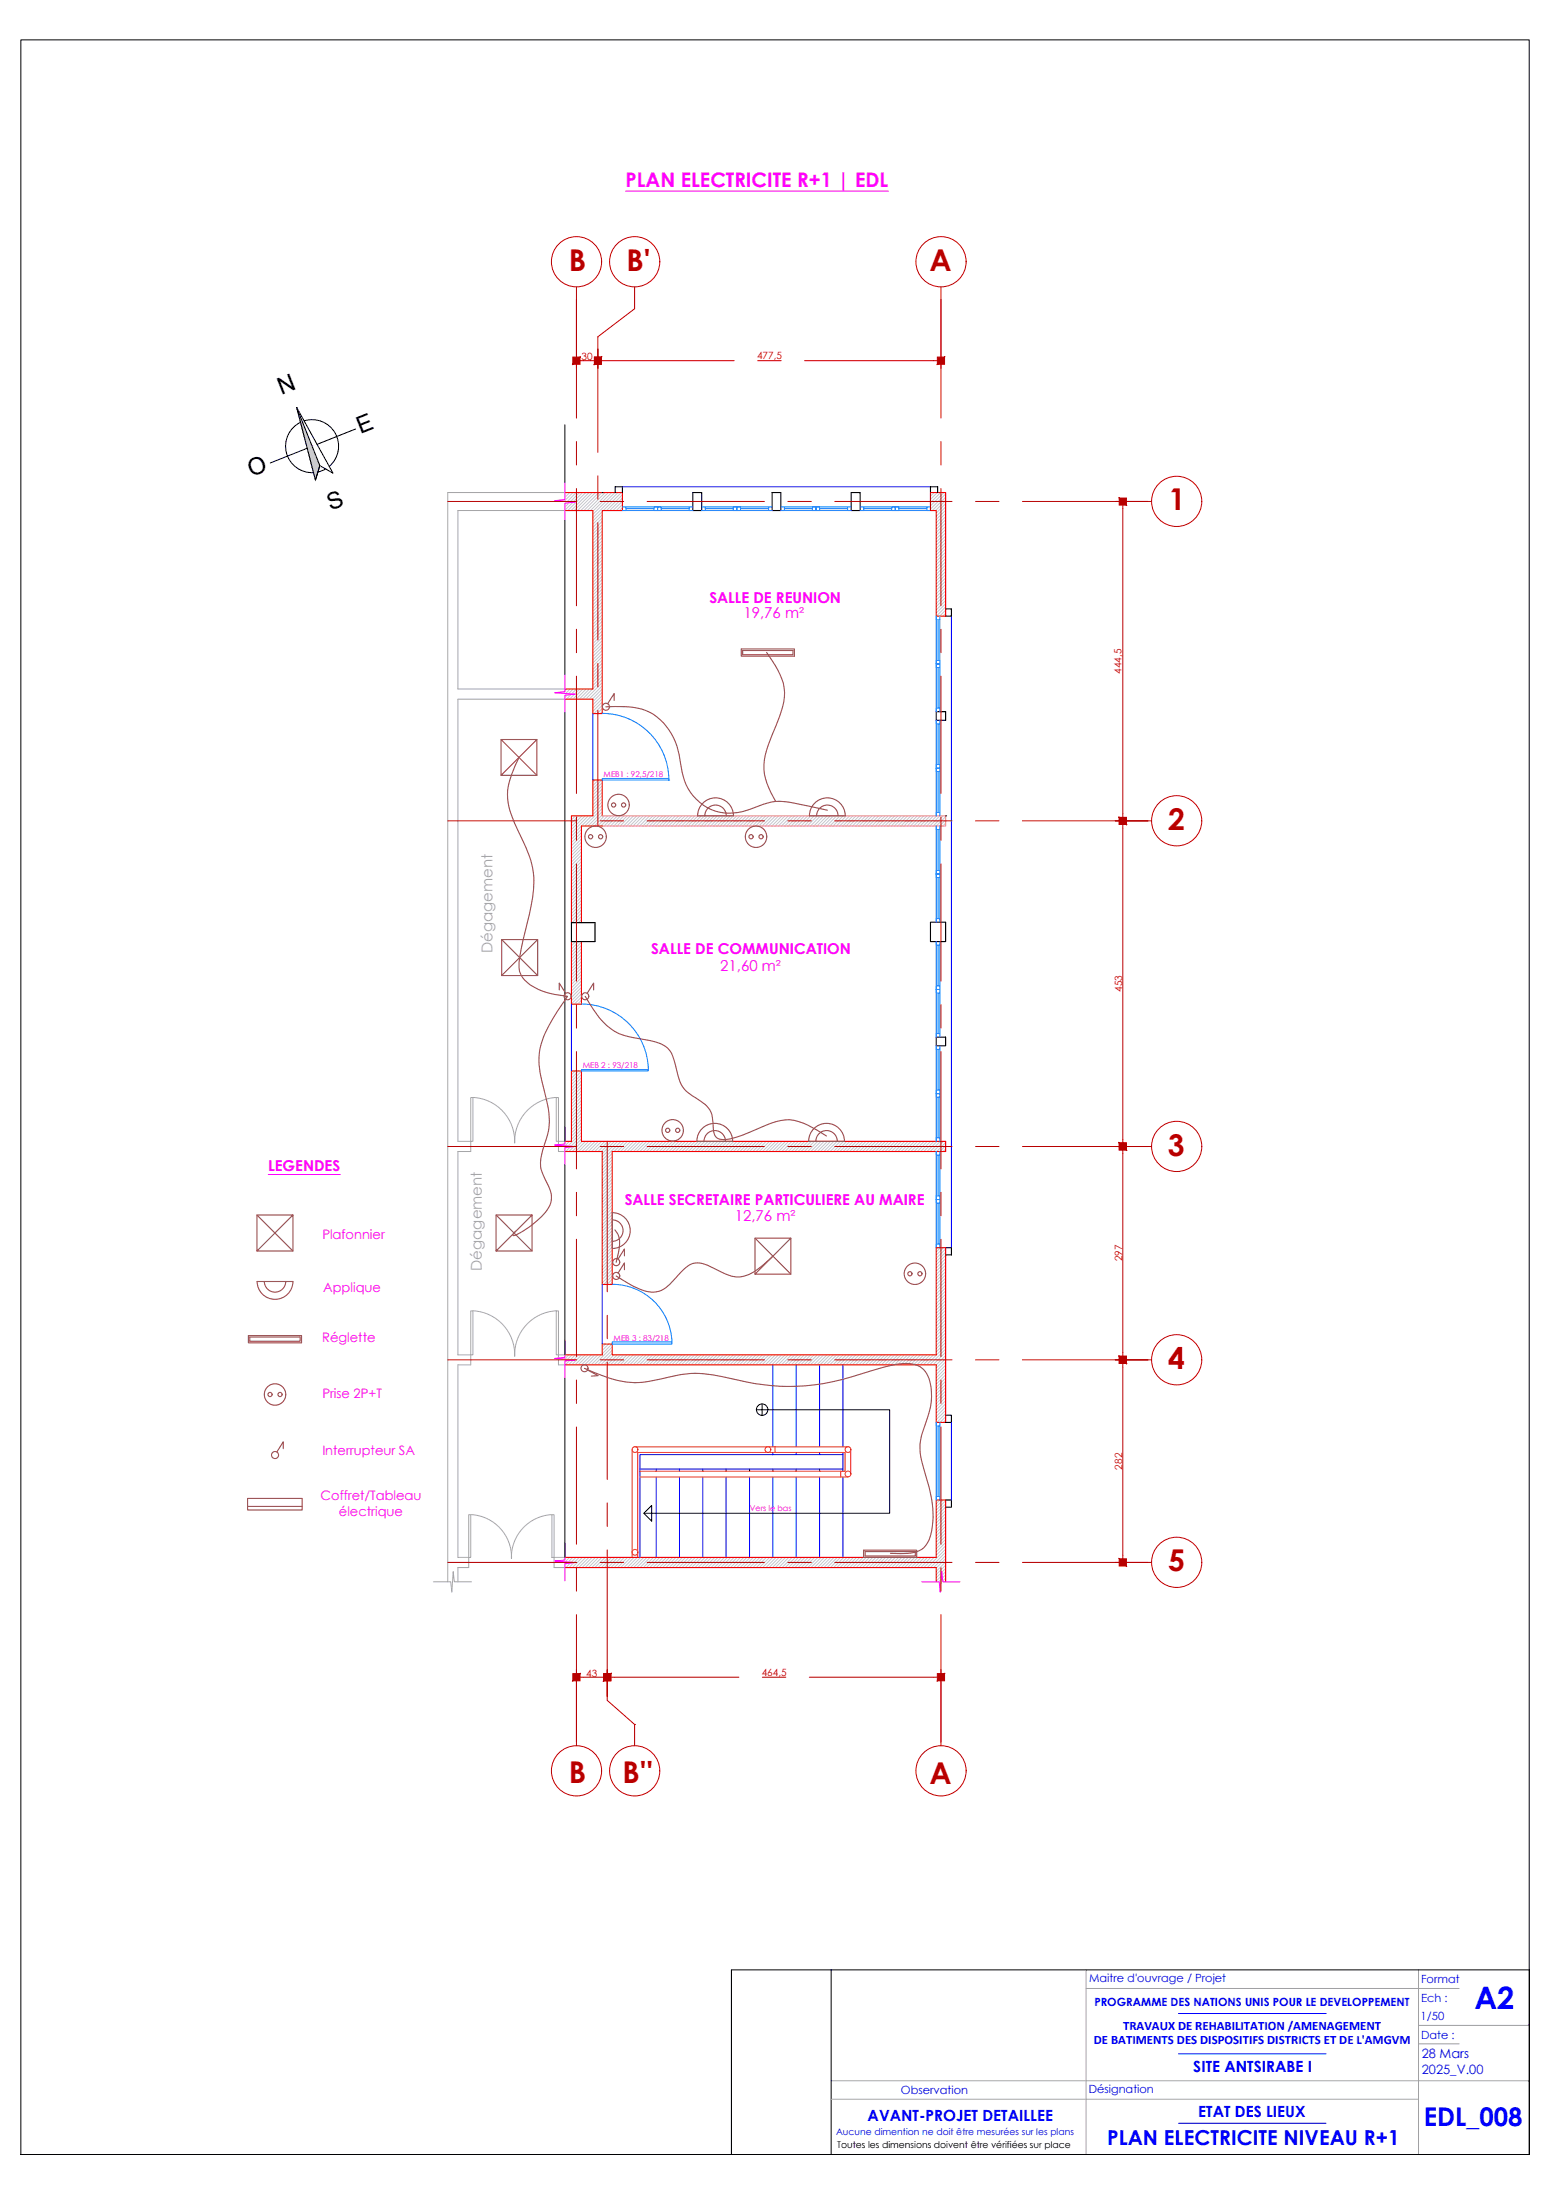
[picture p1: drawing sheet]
<svg xmlns="http://www.w3.org/2000/svg" width="420mm" height="594mm" viewBox="0 0 420 594" stroke-linecap="round" stroke-linejoin="round" font-family="sans-serif">
<!-- layer: TSJ_HACHURE -->
<g fill="none" stroke="#c7c8ca" stroke-width=".27">
<path d="M150.3 135.5h.1M151.3 135.4l-.2 .2M152.2 135.3l-.3 .3M153.1 136.2l-.2 .2M153.3 133.3l-.4 .4M154.1 136.1l-1.2 1.1M154.2 133.3l-1.3 1.3M155.1 136l-2.2 2.1M155.1 133.3l-2.4 2.4M156 133.3l-2.4 2.5M156.9 133.3l-2.5 2.5M157.7 133.3l-2.5 2.5"/>
<path d="M158.6 133.3l-4.9 4.9M159.5 133.3l-4.9 4.9M160.3 133.3l-4.8 4.9M161.2 133.3l-4.8 4.9M162.1 133.3l-4.9 4.9M163 133.3l-4.9 4.9M163 138.5l-2.5 2.5M163 139.4l-2.5 2.5M163.8 133.3l-4.8 4.9M164.7 133.3l-4.8 4.9M165.6 133.3l-5.1 5.1M166.5 133.3l-6 5.9"/>
<path d="M167.3 133.3l-6.8 6.8M168.2 133.3l-4.9 4.9M168.5 133.9l-4.3 4.3M168.5 134.8l-3.4 3.4M168.5 135.6l-2.5 2.6M168.5 136.5l-1.7 1.7M168.5 137.4l-.8 .8M252 133.3l-.1 .1M252.9 133.3l-1 1M253.8 133.3l-1.9 1.9M254.6 133.3l-2.7 2.8M255.5 133.3l-3.6 3.6"/>
<path d="M256 133.7l-4.1 4.1M256 134.6l-3.6 3.6M256 135.5l-2.7 2.7M256 136.3l-2.5 2.6M256 137.2l-2.5 2.5M256 138.1l-2.5 2.5M256 138.9l-2.5 2.6M256 139.8l-2.5 2.6M163 140.2l-2.5 2.5M163 141.1l-2.5 2.5M163 142l-2.5 2.5M163 142.8l-2.5 2.6"/>
<path d="M163 143.7l-2.5 2.5M163 144.6l-2.5 2.5M163 145.5l-2.5 2.5M163 146.3l-2.5 2.5M163 147.2l-2.5 2.5M163 148.1l-2.5 2.5M163 149l-2.5 2.5M163 149.8l-2.5 2.6M163 150.7l-2.5 2.5M163 151.6l-2.5 2.5M163 152.4l-2.5 2.6M163 153.3l-2.5 2.5"/>
<path d="M163 154.2l-2.5 2.5M163 155.1l-2.5 2.5M163 156l-2.5 2.5M163 156.8l-2.5 2.5M163 157.7l-2.5 2.5M163 158.5l-2.5 2.6M163 159.4l-2.5 2.6M256 140.7l-2.5 2.5M256 141.6l-2.5 2.5M256 142.5l-2.5 2.4M256 143.3l-2.5 2.5M256 144.2l-2.5 2.5"/>
<path d="M256 145.1l-2.5 2.5M256 145.9l-2.5 2.6M256 146.8l-2.5 2.6M256 147.7l-2.5 2.5M256 148.5l-2.5 2.6M256 149.4l-2.5 2.5M256 150.3l-2.5 2.5M256 151.2l-2.5 2.5M256 152.1l-2.5 2.5M256 152.9l-2.5 2.5M256 153.8l-2.5 2.5M256 154.7l-2.5 2.5"/>
<path d="M256 155.5l-2.5 2.6M256 156.4l-2.5 2.5M256 157.3l-2.5 2.5M256 158.2l-2.5 2.5M256 159l-2.5 2.5M256 159.9l-2.5 2.5M163 160.3l-2.5 2.5M163 161.2l-2.5 2.5M163 162.1l-2.5 2.5M163 162.9l-2.5 2.5M163 163.8l-2.5 2.5M163 164.7l-2.5 2.5"/>
<path d="M163 165.5l-2.5 2.6M163 166.4l-2.5 2.6M163 167.3l-2.5 2.5M163 168.1l-2.5 2.6M163 169l-2.5 2.6M163 169.9l-2.5 2.5M163 170.8l-2.5 2.5M163 171.7l-2.5 2.5M163 172.5l-2.5 2.5M163 173.4l-2.5 2.5M163 174.3l-2.5 2.5M163 175.1l-2.5 2.6"/>
<path d="M163 176l-2.5 2.6M163 176.9l-2.5 2.5M163 177.8l-2.5 2.5M163 178.6l-2.5 2.6M163 179.5l-2.5 2.5M256 160.8l-2.5 2.5M256 161.7l-2.5 2.5M256 162.5l-2.5 2.6M256 163.4l-2.5 2.5M256 164.3l-2.5 2.5M256 165.1l-1.6 1.7M256 166l-.8 .8"/>
<path d="M150.8 187.4l-.1 .1M151.7 187.3l-.2 .3M152.7 187.2l-.4 .4M153.4 186.5l-.5 .5M153.6 188.1l-.7 .7M154.3 186.5l-1.2 1.2M154.6 188l-1.3 1.2M155.2 186.5l-1.3 1.2M156.1 186.5l-1.4 1.3M156.9 186.5l-2.7 2.7M157.8 186.5l-2.7 2.7M158.7 186.5l-2.7 2.7"/>
<path d="M159.6 186.5l-2.8 2.7M160.4 186.5l-2.7 2.7M163 180.4l-2.5 2.5M163 181.3l-2.5 2.5M163 182.1l-2.5 2.6M163 183l-2.5 2.5M163 183.9l-2.5 2.5M163 184.7l-4.4 4.5M163 185.6l-3.6 3.6M163 186.5l-2.7 2.7M163 187.4l-2.5 2.5M163 188.3l-2.5 2.5"/>
<path d="M163 189.1l-2.5 2.5M163 190l-2.5 2.5M163 190.9l-2.2 2.2M163 191.7l-1.3 1.4M163 192.6l-.5 .5M161.1 211.1l-.6 .7M162 211.1l-1.5 1.5M162.9 211.1l-2.4 2.4M163 211.8l-2.5 2.5M163 212.7l-2.5 2.5M163 213.6l-2.5 2.5M163 214.5l-2.5 2.5"/>
<path d="M163 215.3l-2.5 2.5M163 216.2l-2.5 2.5M163 217l-2.5 2.6M163 217.9l-2.5 2.6M163 218.8l-4.7 4.8M163 219.7l-3.8 3.9M154.9 220.8l-.2 .3M155.8 220.8l-1.1 1.1M156.6 220.8l-1.9 2M157.4 224.5l-2.7 2.7M157.4 225.3l-2.7 2.7M157.4 226.2l-2.7 2.7"/>
<path d="M157.4 227.1l-2.7 2.7M157.4 227.9l-2.7 2.8M157.4 228.8l-2.7 2.7M157.4 229.7l-2.7 2.7M157.4 230.5l-2.7 2.8M157.4 231.4l-2.7 2.7M157.4 232.3l-2.7 2.7M157.4 233.2l-2.7 2.7M157.4 234.1l-2.7 2.7M157.4 234.9l-2.7 2.8M157.4 235.8l-2.7 2.7M157.4 236.7l-2.7 2.7"/>
<path d="M157.4 237.5l-2.7 2.8M157.4 238.4l-2.7 2.7M157.4 239.3l-2.7 2.7M157.5 220.8l-2.8 2.9M158.4 220.8l-3.7 3.7M159.3 220.8l-4.6 4.6M160.2 220.8l-5.5 5.5M163 220.6l-3 3M163.6 220.8l-2.7 2.8M164.5 220.8l-2.7 2.8M165.4 220.8l-2.7 2.8M166.3 220.8l-2.8 2.8"/>
<path d="M167.1 220.8l-2.7 2.8M168 220.8l-2.7 2.8M168.9 220.8l-2.7 2.8M169.8 220.8l-2.8 2.8M170.6 220.8l-2.7 2.8M171.5 220.8l-2.7 2.8M172.4 220.8l-2.8 2.8M173.2 220.8l-2.7 2.8M174.1 220.8l-2.7 2.8M175 220.8l-2.7 2.8M175.9 220.8l-2.7 2.8M176.8 220.8l-2.8 2.8"/>
<path d="M177.6 220.8l-2.7 2.8M178.5 220.8l-2.7 2.8M179.4 220.8l-2.8 2.8M180.2 220.8l-2.7 2.8M181.1 220.8l-2.7 2.8M182 220.8l-2.7 2.8M182.9 220.8l-2.8 2.8M183.7 220.8l-2.7 2.8M184.6 220.8l-2.7 2.8M185.5 220.8l-2.7 2.8M186.4 220.8l-2.8 2.8M187.2 220.8l-2.7 2.8"/>
<path d="M188.1 220.8l-2.7 2.8M188.9 220.8l-2.7 2.8M189.8 220.8l-2.7 2.8M190.7 220.8l-2.7 2.8M191.6 220.8l-2.7 2.8M192.5 220.8l-2.7 2.8M193.4 220.8l-2.8 2.8M194.2 220.8l-2.7 2.8M195.1 220.8l-2.7 2.8M195.9 220.8l-2.7 2.8M196.8 220.8l-2.7 2.8M197.7 220.8l-2.7 2.8"/>
<path d="M198.6 220.8l-2.8 2.8M199.4 220.8l-2.7 2.8M200.3 220.8l-2.7 2.8M201.2 220.8l-2.7 2.8M202.1 220.8l-2.7 2.8M202.9 220.8l-2.7 2.8M203.8 220.8l-2.7 2.8M204.7 220.8l-2.8 2.8M205.5 220.8l-2.7 2.8M206.4 220.8l-2.7 2.8M207.3 220.8l-2.7 2.8M208.2 220.8l-2.7 2.8"/>
<path d="M209.1 220.8l-2.8 2.8M209.9 220.8l-2.7 2.8M210.8 220.8l-2.7 2.8M211.7 220.8l-2.8 2.8M212.5 220.8l-2.7 2.8M213.4 220.8l-2.7 2.8M214.3 220.8l-2.7 2.8M215.2 220.8l-2.8 2.8M216 220.8l-2.7 2.8M216.9 220.8l-2.7 2.8M217.8 220.8l-2.7 2.8M218.7 220.8l-2.8 2.8"/>
<path d="M219.5 220.8l-2.7 2.8M220.4 220.8l-2.7 2.8M221.3 220.8l-2.8 2.8M222.1 220.8l-2.7 2.8M223 220.8l-2.7 2.8M223.9 220.8l-2.7 2.8M224.8 220.8l-2.7 2.8M225.7 220.8l-2.8 2.8M226.5 220.8l-2.7 2.8M227.4 220.8l-2.7 2.8M228.3 220.8l-2.8 2.8M229.1 220.8l-2.7 2.8"/>
<path d="M230 220.8l-2.7 2.8M230.9 220.8l-2.8 2.8M231.7 220.8l-2.7 2.8M232.6 220.8l-2.7 2.8M233.5 220.8l-2.7 2.8M234.4 220.8l-2.7 2.8M235.3 220.8l-2.8 2.8M236.1 220.8l-2.7 2.8M237 220.8l-2.7 2.8M237.9 220.8l-2.8 2.8M238.7 220.8l-2.7 2.8M239.6 220.8l-2.7 2.8"/>
<path d="M240.5 220.8l-2.7 2.8M241.4 220.8l-2.8 2.8M242.2 220.8l-2.7 2.8M243.1 220.8l-2.7 2.8M244 220.8l-2.7 2.8M244.9 220.8l-2.8 2.8M245.7 220.8l-2.7 2.8M246.6 220.8l-2.7 2.8M247.5 220.8l-2.8 2.8M248.3 220.8l-2.7 2.8M249.2 220.8l-2.7 2.8M250.1 220.8l-2.7 2.8"/>
<path d="M251 220.8l-2.7 2.8M251.9 220.8l-2.8 2.8M252.7 220.8l-2.7 2.8M253.6 220.8l-2.7 2.8M254.4 220.8l-2.7 2.8M255.3 220.8l-2.7 2.8M256 221l-2.5 2.6M256 221.9l-1.6 1.7M256 222.8l-.8 .8M155 254.8l-.3 .3M155.8 254.8l-1.1 1.2M156.7 254.8l-2 2.1"/>
<path d="M157.4 240.2l-2.7 2.7M157.4 241l-2.7 2.8M157.4 241.9l-2.7 2.7M157.4 242.8l-2.7 2.7M157.4 243.7l-2.7 2.7M157.4 244.5l-2.7 2.8M157.4 245.4l-2.7 2.7M157.4 246.3l-2.7 2.7M157.4 247.1l-2.5 2.6M157.4 248l-1.7 1.7M157.4 248.9l-.8 .8M157.4 255l-2.7 2.7"/>
<path d="M157.4 255.9l-2.7 2.7M157.4 256.8l-2.7 2.7M157.4 257.6l-2.7 2.8M157.4 258.5l-2.7 2.7M157.4 259.4l-2.7 2.7M157.4 260.3l-2.7 2.7M157.4 261.1l-2.7 2.8M157.4 262l-2.7 2.7M157.4 262.9l-2.7 2.7M157.4 263.7l-2.7 2.7M157.4 264.6l-2.7 2.7M157.4 265.5l-2.7 2.7"/>
<path d="M157.4 266.4l-2.7 2.7M157.4 267.3l-2.7 2.7M157.4 268.1l-2.7 2.7M157.4 269l-2.7 2.7M157.4 269.9l-1.9 1.9M157.4 270.7l-1 1.1M157.4 271.6l-.2 .2M154.9 289.9l-.2 .1M155.7 289.9l-1 1M156.6 289.9l-1.9 1.9M157.4 289.9l-2.7 2.8M157.4 290.8l-2.7 2.7"/>
<path d="M157.4 291.7l-2.7 2.7M157.4 292.6l-2.7 2.7M157.4 293.4l-2.7 2.8M157.4 294.3l-2.7 2.7M157.4 295.2l-2.7 2.7M157.4 296l-2.7 2.8M157.4 296.9l-2.7 2.7M157.4 297.8l-2.7 2.7M157.4 298.7l-2.7 2.7M157.4 299.6l-2.7 2.7M151.6 309.8l-.3 .2M152.5 309.7l-.3 .3"/>
<path d="M153.3 308.9l-.4 .3M153.4 310.6l-.5 .4M154.1 308.9l-1.1 1.2M154.4 310.4l-1.2 1.3M155.3 310.3l-1.3 1.4M157.4 300.4l-2.7 2.7M157.4 301.3l-2.7 2.7M157.4 302.2l-2.7 2.7M157.4 303l-2.7 2.8M157.4 303.9l-2.7 2.7M157.4 304.8l-2.7 2.7M157.4 305.6l-2.7 2.8"/>
<path d="M157.4 306.5l-3.6 3.7M157.4 307.4l-2.8 2.8M157.4 308.3l-2 2M157.6 308.9l-2.7 2.8M158.5 308.9l-2.7 2.8M159.4 308.9l-2.8 2.8M160.2 308.9l-2.7 2.8M161.1 308.9l-2.7 2.8M162 308.9l-2.7 2.8M162.9 308.9l-2.7 2.8M163.8 308.9l-2.8 2.8M164.6 308.9l-2.7 2.8"/>
<path d="M165.5 308.9l-2.7 2.8M165.7 312.1l-2.7 2.8M165.7 313l-2.7 2.7M165.7 313.9l-2.7 2.7M165.7 314.7l-2.7 2.8M165.7 315.6l-2.7 2.7M165.7 316.5l-2.7 2.7M165.7 317.4l-2.7 2.7M165.7 318.3l-2.7 2.7M165.7 319.1l-2.7 2.8M165.7 320l-2.7 2.7M166.3 308.9l-3.3 3.4"/>
<path d="M167.2 308.9l-4.2 4.2M168.1 308.9l-5.1 5.1M169 308.9l-2.7 2.8M169.9 308.9l-2.8 2.8M170.7 308.9l-2.7 2.8M171.6 308.9l-2.7 2.8M172.5 308.9l-2.7 2.8M173.3 308.9l-2.7 2.8M174.2 308.9l-2.7 2.8M175.1 308.9l-2.7 2.8M176 308.9l-2.8 2.8M176.8 308.9l-2.7 2.8"/>
<path d="M177.7 308.9l-2.7 2.8M178.6 308.9l-2.7 2.8M179.5 308.9l-2.7 2.8M180.4 308.9l-2.8 2.8M181.2 308.9l-2.7 2.8M182.1 308.9l-2.8 2.8M182.9 308.9l-2.7 2.8M183.8 308.9l-2.7 2.8M184.7 308.9l-2.7 2.8M185.6 308.9l-2.7 2.8M186.5 308.9l-2.8 2.8M187.3 308.9l-2.7 2.8"/>
<path d="M188.2 308.9l-2.7 2.8M189.1 308.9l-2.8 2.8M189.9 308.9l-2.7 2.8M190.8 308.9l-2.7 2.8M191.7 308.9l-2.8 2.8M192.5 308.9l-2.7 2.8M193.4 308.9l-2.7 2.8M194.3 308.9l-2.7 2.8M195.2 308.9l-2.7 2.8M196.1 308.9l-2.8 2.8M196.9 308.9l-2.7 2.8M197.8 308.9l-2.7 2.8"/>
<path d="M198.7 308.9l-2.8 2.8M199.5 308.9l-2.7 2.8M200.4 308.9l-2.7 2.8M201.3 308.9l-2.7 2.8M202.2 308.9l-2.8 2.8M203 308.9l-2.7 2.8M203.9 308.9l-2.7 2.8M204.8 308.9l-2.7 2.8M205.7 308.9l-2.8 2.8M206.5 308.9l-2.7 2.8M207.4 308.9l-2.7 2.8M208.3 308.9l-2.8 2.8"/>
<path d="M209.1 308.9l-2.7 2.8M210 308.9l-2.7 2.8M210.9 308.9l-2.7 2.8M211.8 308.9l-2.7 2.8M212.7 308.9l-2.8 2.8M213.5 308.9l-2.7 2.8M214.4 308.9l-2.7 2.8M215.3 308.9l-2.8 2.8M216.1 308.9l-2.7 2.8M217 308.9l-2.7 2.8M217.9 308.9l-2.7 2.8M218.8 308.9l-2.8 2.8"/>
<path d="M219.6 308.9l-2.7 2.8M220.5 308.9l-2.7 2.8M221.4 308.9l-2.7 2.8M222.3 308.9l-2.8 2.8M223.1 308.9l-2.7 2.8M224 308.9l-2.7 2.8M224.8 308.9l-2.7 2.8M225.7 308.9l-2.7 2.8M226.6 308.9l-2.7 2.8M227.5 308.9l-2.7 2.8M228.4 308.9l-2.7 2.8M229.2 308.9l-2.7 2.8"/>
<path d="M230.1 308.9l-2.7 2.8M231 308.9l-2.7 2.8M231.8 308.9l-2.7 2.8M232.7 308.9l-2.7 2.8M233.6 308.9l-2.7 2.8M234.5 308.9l-2.8 2.8M235.3 308.9l-2.7 2.8M236.2 308.9l-2.7 2.8M237.1 308.9l-2.7 2.8M238 308.9l-2.7 2.8M238.9 308.9l-2.8 2.8M239.7 308.9l-2.7 2.8"/>
<path d="M240.6 308.9l-2.8 2.8M241.4 308.9l-2.7 2.8M242.3 308.9l-2.7 2.8M243.2 308.9l-2.7 2.8M244.1 308.9l-2.7 2.8M245 308.9l-2.8 2.8M245.8 308.9l-2.7 2.8M246.7 308.9l-2.7 2.8M247.6 308.9l-2.8 2.8M248.4 308.9l-2.7 2.8M249.3 308.9l-2.7 2.8M250.2 308.9l-2.7 2.8"/>
<path d="M251.1 308.9l-2.8 2.8M251.9 308.9l-2.7 2.8M252.8 308.9l-2.7 2.8M253.7 308.9l-2.7 2.8M254.6 308.9l-2.8 2.8M255.4 308.9l-2.7 2.8M256 309.2l-2.4 2.5M256 310.1l-1.6 1.6M256 311l-.7 .7M165.7 320.9l-2.7 2.7M165.7 321.7l-2.7 2.8M165.7 322.6l-2.7 2.7"/>
<path d="M165.7 323.5l-2.7 2.7M165.7 324.4l-2.7 2.7M165.7 325.2l-2.7 2.8M165.7 326.1l-2.7 2.7M165.7 327l-2.7 2.7M165.7 327.9l-2.7 2.7M165.7 328.7l-2.7 2.8M165.7 329.6l-2.7 2.7M165.7 330.5l-2.7 2.7M165.7 331.3l-2.7 2.8M165.7 332.2l-2.7 2.7M165.7 333.1l-2.7 2.7"/>
<path d="M165.7 334l-2.7 2.7M165.7 334.9l-2.7 2.7M165.7 335.7l-2.7 2.8M165.7 336.6l-2.7 2.7M165.7 337.5l-2.7 2.7M165.7 338.3l-2.7 2.7M165.7 339.2l-2.7 2.7M253.7 337.7l-.2 .2M254.6 337.7l-1.1 1.1M255.5 337.7l-2 2M256 338l-2.5 2.6M256 338.9l-2.5 2.6"/>
<path d="M256 339.8l-2.5 2.5M165.7 340.1l-2.7 2.7M165.7 341l-2.7 2.7M165.7 341.8l-2.7 2.8M165.7 342.7l-2.7 2.7M165.7 343.6l-2.7 2.7M165.7 344.5l-2.7 2.7M165.7 345.3l-2.2 2.3M165.7 346.2l-1.3 1.4M165.7 347l-.5 .6M256 340.7l-2.5 2.5M256 341.5l-2.5 2.5"/>
<path d="M256 342.4l-2.5 2.5M256 343.3l-2.5 2.5M256 344.2l-2.5 2.5M256 345l-2.5 2.6M256 345.9l-2.5 2.5M256 346.8l-2.5 2.5M256 347.6l-2.5 2.6M256 348.5l-2.5 2.5M256 349.4l-2.5 2.5M256 350.3l-2.5 2.5M256 351.2l-2.5 2.5M256 352l-2.5 2.5"/>
<path d="M256 352.9l-2.5 2.5M256 353.7l-2.5 2.6M256 354.6l-2.5 2.6M256 355.5l-2.5 2.5M256 356.4l-2.5 2.5M256 357.3l-2.5 2.5M256 358.1l-2.5 2.5M256 359l-2.5 2.5M256 359.9l-2.5 2.5M151.4 367.5l-.2 .2M152.4 367.4l-.4 .4M153.1 366.7l-.2 .2"/>
<path d="M153.3 368.3l-.4 .3M154 366.7l-1.2 1.1M154.2 368.2l-1.2 1.2M154.9 366.7l-1.3 1.2M155.2 368.1l-1.3 1.3M155.8 366.7l-1.3 1.3M156.6 366.7l-1.3 1.3M157.5 366.7l-2.7 2.7M158.4 366.7l-2.7 2.7M159.2 366.7l-2.7 2.7M160.1 366.7l-2.7 2.7M161 366.7l-2.7 2.7"/>
<path d="M161.9 366.7l-2.8 2.7M162.7 366.7l-2.7 2.7M163.9 363.8l-.9 .8M164.8 363.8l-1.8 1.7M165.7 363.8l-2.7 2.6M165.7 364.5l-4.8 4.9M165.7 365.4l-3.9 4M165.7 366.3l-3 3.1M166.2 366.7l-2.7 2.7M167.1 366.7l-2.7 2.7M168 366.7l-2.8 2.7M168.8 366.7l-2.7 2.7"/>
<path d="M169.7 366.7l-2.7 2.7M170.6 366.7l-2.7 2.7M171.5 366.7l-2.7 2.7M172.4 366.7l-2.8 2.7M173.2 366.7l-2.7 2.7M174.1 366.7l-2.7 2.7M175 366.7l-2.8 2.7M175.8 366.7l-2.7 2.7M176.7 366.7l-2.7 2.7M177.6 366.7l-2.7 2.7M178.4 366.7l-2.7 2.7M179.3 366.7l-2.7 2.7"/>
<path d="M180.2 366.7l-2.7 2.7M181.1 366.7l-2.7 2.7M182 366.7l-2.8 2.7M182.8 366.7l-2.7 2.7M183.7 366.7l-2.7 2.7M184.6 366.7l-2.8 2.7M185.4 366.7l-2.7 2.7M186.3 366.7l-2.7 2.7M187.2 366.7l-2.7 2.7M188.1 366.7l-2.8 2.7M188.9 366.7l-2.7 2.7M189.8 366.7l-2.7 2.7"/>
<path d="M190.7 366.7l-2.7 2.7M191.6 366.7l-2.8 2.7M192.4 366.7l-2.7 2.7M193.3 366.7l-2.7 2.7M194.2 366.7l-2.8 2.7M195 366.7l-2.7 2.7M195.9 366.7l-2.7 2.7M196.8 366.7l-2.7 2.7M197.7 366.7l-2.7 2.7M198.6 366.7l-2.8 2.7M199.4 366.7l-2.7 2.7M200.3 366.7l-2.7 2.7"/>
<path d="M201.2 366.7l-2.8 2.7M202 366.7l-2.7 2.7M202.9 366.7l-2.7 2.7M203.8 366.7l-2.7 2.7M204.7 366.7l-2.8 2.7M205.5 366.7l-2.7 2.7M206.4 366.7l-2.7 2.7M207.3 366.7l-2.7 2.7M208.2 366.7l-2.8 2.7M209 366.7l-2.7 2.7M209.9 366.7l-2.7 2.7M210.7 366.7l-2.7 2.7"/>
<path d="M211.6 366.7l-2.7 2.7M212.5 366.7l-2.7 2.7M213.4 366.7l-2.7 2.7M214.3 366.7l-2.7 2.7M215.2 366.7l-2.8 2.7M216 366.7l-2.7 2.7M216.9 366.7l-2.7 2.7M217.7 366.7l-2.7 2.7M218.6 366.7l-2.7 2.7M219.5 366.7l-2.7 2.7M220.4 366.7l-2.8 2.7M221.2 366.7l-2.7 2.7"/>
<path d="M222.1 366.7l-2.7 2.7M223 366.7l-2.7 2.7M223.9 366.7l-2.7 2.7M224.7 366.7l-2.7 2.7M225.6 366.7l-2.7 2.7M226.5 366.7l-2.8 2.7M227.3 366.7l-2.7 2.7M228.2 366.7l-2.7 2.7M229.1 366.7l-2.7 2.7M230 366.7l-2.7 2.7M230.9 366.7l-2.8 2.7M231.7 366.7l-2.7 2.7"/>
<path d="M232.6 366.7l-2.7 2.7M233.5 366.7l-2.8 2.7M234.3 366.7l-2.7 2.7M235.2 366.7l-2.7 2.7M236.1 366.7l-2.7 2.7M237 366.7l-2.8 2.7M237.8 366.7l-2.7 2.7M238.7 366.7l-2.7 2.7M239.6 366.7l-2.7 2.7M240.5 366.7l-2.8 2.7M241.3 366.7l-2.7 2.7M242.2 366.7l-2.7 2.7"/>
<path d="M243.1 366.7l-2.8 2.7M243.9 366.7l-2.7 2.7M244.8 366.7l-2.7 2.7M245.7 366.7l-2.7 2.7M246.6 366.7l-2.7 2.7M247.5 366.7l-2.8 2.7M248.3 366.7l-2.7 2.7M249.2 366.7l-2.7 2.7M250.1 366.7l-2.8 2.7M250.9 366.7l-2.7 2.7M251.8 366.7l-2.7 2.7M252.7 366.7l-2.7 2.7"/>
<path d="M256 360.8l-2.5 2.5M256 361.6l-2.5 2.6M256 362.5l-2.5 2.5M256 363.3l-2.5 2.6M256 364.2l-5.2 5.2M256 365.1l-4.3 4.3M256 366l-3.4 3.4M256 366.9l-2.5 2.5M256 367.7l-2.5 2.5M256 368.6l-2.5 2.5M256 369.5l-2.5 2.5M256 370.3l-2.5 2.6"/>
<path d="M256 371.2l-2.5 2.6M256 372.1l-2.5 2.5M256 373l-2.5 2.5M256 373.8l-2.5 2.6M256 374.7l-2.5 2.5M256 375.6l-2.5 2.5M256 376.5l-2.5 2.5M256 377.3l-2.5 2.6M256 378.2l-2.5 2.5M256 379.1l-2.5 2.5M256 379.9l-2.5 2.6M256 380.8l-2.5 2.6"/>
<path d="M256 381.7l-2.5 2.5M256 382.6l-2.4 2.4M256 383.5l-1.5 1.5M256 384.3l-.6 .7M253.5 406v.1M254.4 406l-.9 1M255.3 406l-1.8 1.8M256 406.1l-2.5 2.6M256 407l-2.5 2.5M256 407.9l-2.5 2.5M256 408.8l-2.5 2.5M256 409.7l-2.5 2.5"/>
<path d="M256 410.5l-2.5 2.5M256 411.4l-2.5 2.5M256 412.3l-2.5 2.5M256 413.1l-2.5 2.6M256 414l-2.5 2.5M256 414.9l-2.5 2.5M256 415.8l-2.5 2.5M256 416.6l-2.5 2.5M256 417.5l-2.5 2.5M256 418.4l-2.5 2.5M256 419.3l-5 5M150.6 422.4v.1"/>
<path d="M151.6 422.4l-.2 .2M152.6 422.2l-.4 .5M153.3 421.5l-.4 .4M153.4 423.1l-.5 .5M154.2 421.5l-1.2 1.2M154.4 423l-1.2 1.3M155 421.5l-1.2 1.3M155.4 422.9l-1.3 1.4M155.9 421.5l-1.3 1.3M156.8 421.5l-1.3 1.4M157.7 421.5l-2.7 2.8M158.6 421.5l-2.8 2.8"/>
<path d="M159.4 421.5l-2.7 2.8M160.3 421.5l-2.7 2.8M161.2 421.5l-2.8 2.8M162 421.5l-2.7 2.8M162.9 421.5l-2.7 2.8M163.8 421.5l-2.7 2.8M164.6 421.5l-2.7 2.8M165.5 421.5l-2.7 2.8M166.4 421.5l-2.7 2.8M167.3 421.5l-2.7 2.8M168.2 421.5l-2.8 2.8M169 421.5l-2.7 2.8"/>
<path d="M169.9 421.5l-2.7 2.8M170.8 421.5l-2.8 2.8M171.6 421.5l-2.7 2.8M172.5 421.5l-2.7 2.8M173.4 421.5l-2.7 2.8M174.3 421.5l-2.8 2.8M175.1 421.5l-2.7 2.8M176 421.5l-2.7 2.8M176.9 421.5l-2.7 2.8M177.8 421.5l-2.8 2.8M178.6 421.5l-2.7 2.8M179.5 421.5l-2.7 2.8"/>
<path d="M180.4 421.5l-2.8 2.8M181.2 421.5l-2.7 2.8M182.1 421.5l-2.7 2.8M183 421.5l-2.7 2.8M183.9 421.5l-2.7 2.8M184.8 421.5l-2.8 2.8M185.6 421.5l-2.7 2.8M186.5 421.5l-2.7 2.8M187.4 421.5l-2.8 2.8M188.2 421.5l-2.7 2.8M189.1 421.5l-2.7 2.8M190 421.5l-2.7 2.8"/>
<path d="M190.9 421.5l-2.8 2.8M191.7 421.5l-2.7 2.8M192.6 421.5l-2.7 2.8M193.5 421.5l-2.7 2.8M194.4 421.5l-2.8 2.8M195.2 421.5l-2.7 2.8M196.1 421.5l-2.7 2.8M196.9 421.5l-2.7 2.8M197.8 421.5l-2.7 2.8M198.7 421.5l-2.7 2.8M199.6 421.5l-2.7 2.8M200.5 421.5l-2.7 2.8"/>
<path d="M201.4 421.5l-2.8 2.8M202.2 421.5l-2.7 2.8M203.1 421.5l-2.7 2.8M203.9 421.5l-2.7 2.8M204.8 421.5l-2.7 2.8M205.7 421.5l-2.7 2.8M206.6 421.5l-2.8 2.8M207.4 421.5l-2.7 2.8M208.3 421.5l-2.7 2.8M209.2 421.5l-2.7 2.8M210.1 421.5l-2.7 2.8M210.9 421.5l-2.7 2.8"/>
<path d="M211.8 421.5l-2.7 2.8M212.7 421.5l-2.8 2.8M213.5 421.5l-2.7 2.8M214.4 421.5l-2.7 2.8M215.3 421.5l-2.7 2.8M216.2 421.5l-2.7 2.8M217.1 421.5l-2.8 2.8M217.9 421.5l-2.7 2.8M218.8 421.5l-2.7 2.8M219.7 421.5l-2.8 2.8M220.5 421.5l-2.7 2.8M221.4 421.5l-2.7 2.8"/>
<path d="M222.3 421.5l-2.7 2.8M223.2 421.5l-2.8 2.8M224 421.5l-2.7 2.8M224.9 421.5l-2.7 2.8M225.8 421.5l-2.7 2.8M226.7 421.5l-2.8 2.8M227.5 421.5l-2.7 2.8M228.4 421.5l-2.7 2.8M229.3 421.5l-2.8 2.8M230.1 421.5l-2.7 2.8M231 421.5l-2.7 2.8M231.9 421.5l-2.7 2.8"/>
<path d="M232.8 421.5l-2.7 2.8M233.7 421.5l-2.8 2.8M234.5 421.5l-2.7 2.8M235.4 421.5l-2.7 2.8M236.3 421.5l-2.8 2.8M237.1 421.5l-2.7 2.8M238 421.5l-2.7 2.8M238.9 421.5l-2.8 2.8M239.7 421.5l-2.7 2.8M240.6 421.5l-2.7 2.8M241.5 421.5l-2.7 2.8M242.4 421.5l-2.7 2.8"/>
<path d="M243.3 421.5l-2.8 2.8M244.1 421.5l-2.7 2.8M245 421.5l-2.7 2.8M245.9 421.5l-2.8 2.8M246.7 421.5l-2.7 2.8M247.6 421.5l-2.7 2.8M248.5 421.5l-2.7 2.8M249.4 421.5l-2.8 2.8M250.2 421.5l-2.7 2.8M251.1 421.5l-2.7 2.8M252 421.5l-2.7 2.8M252.9 421.5l-2.8 2.8"/>
<path d="M254.6 430.3l-.1 .1M254.6 429.3l-.2 .3M254.7 428.4l-.4 .4M254.8 427.4l-.7 .7M254.9 426.5l-1.4 1.4M256 420.1l-4.1 4.2M256 421l-3.3 3.3M256 421.9l-2.5 2.5M256 422.7l-2.5 2.6M256 423.6l-2.5 2.5M256 424.5l-2.5 2.5M256 425.4l-1 .9"/>
<path d="M256 426.3l-.9 .8M256 427.1l-.8 .8M256 428l-.2 .1"/>
</g>
<!-- layer: TSJ_MUR -->
<path d="M152.9 133.3h15.6v4.9h-5.5v54.9h-2.5v-3.9h-7.6M152.9 138.2h7.6v48.3h-7.6M251.9 133.3h4.1v33.5h-2.5v-28.6h-1.6zM163 220.8v-9.7h-2.5v9.7h-5.8v28.9M163 223.6h-5.6v26.1M154.7 254.8v17h2.7v-17M152.9 308.9h1.8v-19h2.7v19h98.6v2.8h-90.3v35.9h-2.7v-35.9h-10.1M152.9 366.7h10.1v-2.9h2.7v2.9h87.8v-29h2.5v47.3h-2.5v-15.6h-100.6M152.9 421.5h100.6v-15.5h2.5v22.1M152.9 424.3h100.6v3.8" fill="none" stroke="#f00" stroke-width=".3"/>
<!-- layer: TSJ_DEPOSE -->
<path d="M163 220.8h93v2.8h-93" fill="none" stroke="#ff8a8a" stroke-width=".3"/>
<!-- layer: Poteaux -->
<path d="M187.6 133.3h2.4v4.9h-2.4zM209 133.3h2.4v4.9h-2.4zM230.4 133.3h2.4v4.9h-2.4zM253.5 192.6h2.5v2.3h-2.5zM154.7 249.7h6.4v5.1h-6.4zM251.9 249.6h4.1v5.2h-4.1zM253.5 280.7h2.5v2.3h-2.5z" fill="none" stroke="#000" stroke-width=".3"/>
<!-- layer: Mur -->
<path d="M163 133.3h.1M256 220.8h.1" fill="none" stroke="#000" stroke-width=".3"/>
<path d="M253.5 166.8v.9h.9v-.9M254 167.7v11M254.4 167.7v11M253.5 192.6h.1" fill="none" stroke="#0dd" stroke-width=".27"/>
<!-- layer: TSJ_MENUISERIE -->
<g fill="none" stroke="#007fff" stroke-width=".27">
<path d="M168.5 137.2h1v1h-1h19.1h-1v-1h1M169.5 137.2h17.1M169.5 137.7h7.6M177.1 137.2h.9v1h-.9zM178 137.2h1v1h-1zM179 137.7h7.6M190 137.2h.9v1h-.9h19h-.9v-1h.9M190.9 137.2h17.2M190.9 137.7h7.6M198.5 137.2h1v1h-1zM199.5 137.2h1v1h-1zM200.5 137.7h7.6"/>
<path d="M211.4 137.2h1v1h-1h19h-.9v-1h.9M212.4 137.2h17.1M212.4 137.7h7.5M219.9 137.2h1v1h-1zM220.9 137.2h1v1h-1zM221.9 137.7h7.6M232.8 137.2h1v1h-1h19.1h-1v-1h1M233.8 137.2h17.1M233.8 137.7h7.6M241.4 137.2h1v1h-1zM242.4 137.2h.9v1h-.9zM243.3 137.7h7.6"/>
<path d="M253.5 166.8v25.8v-1h.9v1M253.5 178.7h.9v1h-.9h.9v1h-.9zM163.1 193.1a18 18 0 0 1 18 17.6M254 180.7v10.9M254 195.9v11M254.4 194.9v1h-.9v-1v25.9v-1h.9v1M254.4 180.7v10.9M254.4 195.9v11M163 210.7h18v.4h-18zM181 211.1h.1M253.5 206.9h.9v1h-.9h.9v1h-.9zM254 208.9v10.9"/>
<path d="M254.4 208.9v10.9M253.5 235.6h.9v1h-.9h.9v.9h-.9zM254 224.5v11.1M254 237.5v11.1M254.4 223.6v.9h-.9v-.9v26v-1h.9v1M254.4 224.5v11.1M254.4 237.5v11.1M254 255.8v11M254.4 254.8v1h-.9v-1v25.9v-1h.9v1M254.4 255.8v11M157.4 271.7a18.1 18.1 0 0 1 18.1 17.7M253.5 266.8h.9v1h-.9h.9v1h-.9z"/>
<path d="M254 268.8v10.9M254.4 268.8v10.9M157.4 289.5h18.1v.4h-18.1zM253.5 295h.9v1h-.9h.9v1h-.9zM254 284v11M254 297v10.9M254.4 283v1h-.9v-1v25.9v-1h.9v1M254.4 284v11M254.4 297v10.9M254 312.6v11.1M254.4 311.7v.9h-.9v-.9v26h.9v-1h-.9v1M254.4 312.6v11.1"/>
<path d="M253.5 324.7h.9v.9h-.9zM253.5 323.7h.9v1h-.9zM254 325.6v11.1M254.4 325.6v11.1M165.8 347.6a16.2 16.2 0 0 1 16.1 15.5M165.7 363.2h16.2v.6h-16.2zM254 386v19M254.4 385v1h-.9v-1v21v-1h.9v1M254.4 386v19"/>
</g>
<path d="M166.6 133.3v-1.6h1.9v1.6M251.9 133.3v-1.6h1.9v1.6M256 164.8h1.6v2h-1.6M256 337.7h1.6v1.9h-1.6M256 383h1.6v2h-1.6M256 406h1.6v1.9h-1.6" fill="none" stroke="#000" stroke-width=".3"/>
<!-- layer: TSJ_VUE -->
<g fill="none" stroke="#00f" stroke-width=".27">
<path d="M168.5 131.7h83.4M257.6 166.8v170.9M160.5 193.1v18M154.7 271.8v18.1M163 347.6v16.2M209.2 369.4v22.2M215.5 369.4v22.2M221.9 369.4v22.2M228.2 369.4v22.2M173.2 397.6h55M177.6 397.6v.6M177.6 399.8v21.7"/>
<path d="M184 397.6v.6M184 399.8v21.7M190.3 399.8v21.7M196.6 399.8v21.7M202.9 399.8v21.7M209.2 393.7h-36v27.8M209.2 393.1v.6M209.2 399.8v21.7M209.2 393.7h19M215.5 393.1v.6M215.5 399.8v21.7M221.9 393.1v.6"/>
<path d="M221.9 399.8v21.7M228.2 393.1v5.1M228.2 399.8v21.7M257.6 385v21M319 545h40M319 555.9h40M319 574.7h40"/>
</g>
<!-- layer: TSJ_AXE -->
<g fill="none" stroke="#b80000" stroke-width=".27">
<path d="M156.1 77.7v35.5M171.8 77.7v5.9l-9.9 7.5v31.3M254.7 77.7v35.5M158 97.6h1.9M163.8 97.6h35M205.1 97.6h6.4M217.8 97.6h35M156.1 119.5v6.4M254.7 119.5v6.4M121.2 135.7h34.9M156.1 132.2v31.8M161.9 128.8v6.3"/>
<path d="M162.5 135.7h6.3M175.2 135.7h31.7M213.3 135.7h6.3M226 135.7h31.7M251.9 133.3v4.9M254.7 132.2v31.8M264.1 135.7h6.3M276.8 135.7h34.9M304 137.7v82.6M161.9 141.5v31.7M156.1 170.3v6.4M161.9 179.6v6.3"/>
<path d="M254.7 170.3v6.4M156.1 183v31.8M161.9 192.3v31.3M254.7 183v31.8M121.2 222.2h34.9M156.1 221.1v6.4M156.1 233.8v31.8M162.5 222.2h6.3M175.2 222.2h31.7M213.3 222.2h6.3M226 222.2h31.7M254.7 221.1v6.4"/>
<path d="M254.7 233.8v31.8M264.1 222.2h6.3M276.8 222.2h34.9M304 224.1v84.3M156.1 271.9v6.4M254.7 271.9v6.4M156.1 284.6v31.8M254.7 284.6v31.8M121.2 310.3h34.9M162.5 310.3h6.3M164.4 308.9v40.7M175.2 310.3h31.7"/>
<path d="M213.3 310.3h6.3M226 310.3h31.7M264.1 310.3h6.3M276.8 310.3h34.9M304 312.2v53.9M156.1 322.7v6.4M156.1 335.4v31.8M254.7 322.7v6.4M254.7 335.4v31.8M164.4 356v6.3M121.2 368h34.9M156.1 373.5v6.4"/>
<path d="M162.5 368h6.3M164.4 368.7v31.7M175.2 368h31.7M213.3 368h6.3M226 368h31.7M254.7 373.5v6.4M264.1 368h6.3M276.8 368h34.9M304 370v50.9M156.1 386.2v31.8M254.7 386.2v31.8M164.4 406.8v6.3"/>
<path d="M164.4 419.5v40.7l7.4 6.5M121.2 422.9h34.9M156.1 424.3v6.4M156.1 437v35.5M162.5 422.9h6.3M175.2 422.9h31.7M213.3 422.9h6.3M226 422.9h31.7M254.7 424.3v6.4M254.7 437v35.5M264.1 422.9h6.3M276.8 422.9h34.9"/>
<path d="M158 453.9h4.4M166.3 453.9h33.7M206.4 453.9h6.3M219.1 453.9h33.7M171.8 466.7h.1M171.8 466.7v5.8"/>
<circle cx="156.1" cy="70.8" r="6.8"/>
<circle cx="171.8" cy="70.8" r="6.8"/>
<circle cx="254.8" cy="70.8" r="6.8"/>
<circle cx="318.6" cy="135.7" r="6.8"/>
<circle cx="318.6" cy="222.1" r="6.8"/>
<circle cx="318.6" cy="310.3" r="6.8"/>
<circle cx="318.6" cy="368" r="6.8"/>
<circle cx="318.6" cy="422.8" r="6.8"/>
<circle cx="156.1" cy="479.3" r="6.8"/>
<circle cx="171.8" cy="479.3" r="6.8"/>
<circle cx="254.8" cy="479.3" r="6.8"/>
</g>
<!-- layer: Escalier -->
<path d="M190.3 397.6v.6M196.6 397.6v.6M202.9 397.6v.6M209.2 397.6v.6M215.5 397.6v.6M221.9 397.6v.6" fill="none" stroke="#000" stroke-width=".27"/>
<g fill="none" stroke="#a8a8a8" stroke-width=".27">
<path d="M152.9 138.2h-28.9v48.3h28.9M152.9 133.3h-31.7v294.8M152.9 189.2h-28.9v119.7h3.4M127.4 297.1h.6v11.8h-.6zM128 297a11.9 11.9 0 0 1 11.3 12.3 11.9 11.9 0 0 1 11.3-12.3M150.6 297.1h.6v11.8h-.6zM127.4 308.9v2.8h-3.4v55h3.4M151.2 308.9v2.8h1.7M151.2 308.9h1.7M127.4 354.8h.6v11.9h-.6zM128 354.8a11.9 11.9 0 0 1 11.3 12.3 11.9 11.9 0 0 1 11.3-12.3M150.6 354.8h.6v11.9h-.6z"/>
<path d="M127.4 366.7v2.7h-3.4v52.1h2.9M151.2 366.7v2.7h1.7M151.2 366.7h1.7M126.9 410h.5v11.5h-.5zM127.5 409.9a11.6 11.6 0 0 1 11 11.9 11.5 11.5 0 0 1 10.9-11.9M149.4 410h.6v11.5h-.6zM117.3 428.1h4.7l.3 2.8 .4-5.5 .3 2.7h4.6M126.9 421.5v2.8h-2.9v3.8M152.9 421.5h-2.9v2.8h2.9"/>
</g>
<!-- layer: TSJ_TEXTE -->
<path d="M169.3 51.7h71.2" fill="none" stroke="#f0f" stroke-width=".27"/>
<!-- layer: Symbole de rupture -->
<path d="M152.9 130.6v4.6l-2.7 .3 5.5 .4-2.8 .3v4.6M152.9 182.5v4.7l-2.7 .3 5.5 .4-2.8 .3v4.6M152.9 304.9v4.7l-2.7 .3 5.5 .4-2.8 .3v4.7M152.9 362.7v4.7l-2.7 .3 5.5 .3-2.8 .3v4.7M152.9 417.5v4.7l-2.7 .3 5.5 .4-2.8 .3v4.7M249.6 428.1h4.7l.2 2.8 .4-5.5 .3 2.7h4.7" fill="none" stroke="#f0f" stroke-width=".27"/>
<g fill="none" stroke="#000" stroke-width=".27">
<path d="M206.3 380v3.1M204.7 381.6h36.1v28h-66.5M174.3 409.6l2.1-2.1v4.2z"/>
<circle cx="206.3" cy="381.5" r="1.55"/>
</g>
<g fill="none" stroke="#ff3f00" stroke-width=".27">
<path d="M171.1 392.3v29.2M171.9 391.6h57.6M173.2 398.2h55.6v-5.1h-56.2v28.4M173.2 399.8h56.3M209.8 391.6v1.5M227.6 398.2v1.6M230.3 392.3v6.6"/>
<circle cx="171.9" cy="392.3" r=".78"/>
<circle cx="207.9" cy="392.3" r=".78"/>
<circle cx="229.6" cy="398.9" r=".78"/>
<circle cx="229.6" cy="392.3" r=".78"/>
<circle cx="171.9" cy="420.1" r=".78"/>
</g>
<!-- layer: MArque de rupture -->
<path d="M152.9 115v15.6M152.9 140.8v41.7M152.9 192.8v116.1M152.9 315.3v51.4M152.9 373v48.5" fill="none" stroke="#000" stroke-width=".27"/>
<!-- layer: Orientation -->
<path d="M80.3 110.3l9.8 17.8-3.5-2.1-1.2 3.9-5.1-19.6 6.3 15.7-1.2 3.9zM81.4 114.3a7.2 7.2 0 0 0-3.9 8.3 7.2 7.2 0 0 0 7.4 5.3M82.3 113.9a7.2 7.2 0 0 1 8.5 3.4 7.2 7.2 0 0 1-1.7 8.9M96.2 116.1l-10.4 4.2M83.2 121.3l-10 4M88.2 126.9l-2.2 .9" fill="none" stroke="#000" stroke-width=".27"/>
<!-- layer: 0 -->
<g fill="#c7c8ca" stroke="#c7c8ca" stroke-width=".27">
<path d="M81.4 114.3l.4-.2 .1 .2z"/>
<path d="M81.4 114.3h.5l2.6 6.5z"/>
<path d="M85.5 127.9l.5-.1z"/>
<path d="M84.9 127.8h1.1z"/>
<path d="M85.5 127.9h.5z"/>
<path d="M80.3 110.3l1.5 3.8h-.5zM81.3 114.1l.1 .2 .4-.2z"/>
<path d="M81.4 114.3l1.6 6.5h1.5zM83 120.8h1.5l-1.3 .5zM83.2 121.3h1.5l-.2-.5z"/>
<path d="M83.2 121.3l3.4 4.7-1.9-4.7zM83.2 121.3l3.4 4.7h-2.2z"/>
<path d="M84.4 126l1.6 1.8 .6-1.8zM84.4 126l1.6 1.8h-1.1z"/>
<path d="M84.9 127.8l.6 .1zM84.9 127.9h.6z"/>
<path d="M84.9 128h1.1zM84.9 128h1.1l-.6 1.9z"/>
</g>
<g fill="#b80000" stroke="#b80000" stroke-width=".27">
<path d="M303 134.8v1.9h1.9zM303 134.8h1.9v1.9z"/>
<path d="M303 221.2l1.9 1.9v-1.9zM303 221.2l1.9 1.9h-1.9z"/>
<path d="M303 221.2v1.9h1.9zM303 221.2h1.9v1.9z"/>
<path d="M303 309.3l1.9 1.9v-1.9zM303 309.3l1.9 1.9h-1.9z"/>
<path d="M303 309.3v1.9h1.9zM303 309.3h1.9v1.9z"/>
<path d="M303 367.1l1.9 1.9v-1.9zM303 367.1l1.9 1.9h-1.9z"/>
<path d="M303 367.1v1.9h1.9zM303 367.1h1.9v1.9z"/>
<path d="M303 421.9l1.9 1.9v-1.9zM303 421.9l1.9 1.9h-1.9z"/>
<path d="M160.9 96.6v2l1.9-2zM162.8 96.6v2h-1.9z"/>
<path d="M157 96.6l-1.9 2h1.9zM155.1 96.6h1.9l-1.9 2z"/>
<path d="M162.8 96.6l-1.9 2h1.9zM160.9 96.6h1.9l-1.9 2z"/>
<path d="M253.8 96.6v2l1.9-2zM253.8 98.6l1.9-2v2z"/>
<path d="M157 453l-1.9 1.9h1.9zM155.1 453h1.9l-1.9 1.9z"/>
<path d="M163.4 453v1.9l2-1.9zM163.4 454.9l2-1.9v1.9z"/>
<path d="M165.4 453l-2 1.9h2zM163.4 453h2l-2 1.9z"/>
<path d="M253.8 453v1.9l1.9-1.9zM253.8 454.9l1.9-1.9v1.9z"/>
</g>
<g fill="none" stroke="#b80000" stroke-width=".27">
<path d="M157 97.6h1M159.9 97.6h1M162.8 97.6h1M252.8 97.6h1M304 136.7v1M304 220.3v.9M304 223.1v1M304 308.4v.9M304 311.2v1M304 366.1v1M304 369v1M304 420.9v1"/>
<path d="M157 453.9h1M162.4 453.9h1M165.4 453.9h.9M252.8 453.9h1"/>
</g>
<!-- layer: TSJ_LEGENDE -->
<path d="M72.6 317.9h19.5" fill="none" stroke="#f0f" stroke-width=".27"/>
<!-- layer: TSJ_ELECTRICITE -->
<g fill="none" stroke="#954a4a" stroke-width=".3">
<path d="M200.7 175.6h14.4v2h-14.4zM201.1 176.1h13.6v1.1h-13.6zM207.5 176.6l1.6 2.3a14.7 14.7 0 0 1 3.1 11l-1.1 3.9-2.1 5.3a19.4 19.4 0 0 0-2.1 10.4l.3 1.2a26.9 26.9 0 0 0 2.8 6.2M164 191.3l2.5-.1a16.9 16.9 0 0 1 11.3 2.8 17.8 17.8 0 0 1 6.4 12.7 14.6 14.6 0 0 0 7.2 11.9 13.8 13.8 0 0 0 11.8 .4l2.2-.9a13.7 13.7 0 0 1 9.2-.8l9.4 2M166.3 189.6v-1.9l-1.8 2.8M135.7 200.2l9.6 9.6M140.5 205a20.8 20.8 0 0 0-3.1 11.1 30.8 30.8 0 0 0 4 11.1 23.9 23.9 0 0 1 2.4 18l-1.1 4.7a53.4 53.4 0 0 0-2.2 11.8 6.4 6.4 0 0 0 4.1 5.5l3.3 1.4 5.7 1.1a45.4 45.4 0 0 0-6.8 12 17.6 17.6 0 0 0-.1 10.7l.5 2.2a25.6 25.6 0 0 1 1.3 11.3l-1.3 4.4a9.6 9.6 0 0 0 .3 8.6l1 2.2a6.1 6.1 0 0 1-1.3 7.6 21.5 21.5 0 0 1-8.2 5.7l-.1-.3 .6-.9M145.3 200.2v9.6h-9.6v-9.6h9.6l-9.6 9.6M188.8 220.8h9.8M188.9 220.8a4.8 4.8 0 0 1 4.8-4.9 4.8 4.8 0 0 1 4.9 4.9M190.8 220.8a2.9 2.9 0 0 1 2.9-2.9 2.9 2.9 0 0 1 2.9 2.9M219.1 220.8h9.7"/>
<path d="M219.1 220.8a4.8 4.8 0 0 1 4.9-4.9 4.8 4.8 0 0 1 4.8 4.9M221.1 220.8a2.9 2.9 0 0 1 2.9-2.9 2.9 2.9 0 0 1 2.9 2.9M135.8 254.3l9.8 9.7M145.6 254.3v9.7h-9.8v-9.7h9.8l-9.8 9.7M151.4 267.9v-1.8l1.7 2.7M158.4 269.7l1.5 2.4a17.5 17.5 0 0 0 8.9 8.1l5.8 1.2a9.6 9.6 0 0 1 6.5 2.7l.9 1.6 .9 2.5a15.6 15.6 0 0 0 2 6.1l1.4 1.4 2.3 1.6a8 8 0 0 1 4.1 4.3l.4 3.7a2.7 2.7 0 0 0 3.5 3.1 30.1 30.1 0 0 0 9.3-3.2 14.7 14.7 0 0 1 9.1-2 25.6 25.6 0 0 1 8.7 4.3M160.7 267.9v-1.8l-1.7 2.7M190.4 305.2a4.8 4.8 0 0 1 5.1-.7 4.8 4.8 0 0 1 2.8 4.4h-9.6a4.8 4.8 0 0 1 1.7-3.7zM190.6 308.9a2.9 2.9 0 0 1 2.9-2.9 2.9 2.9 0 0 1 2.9 2.9M220.1 305.8a4.8 4.8 0 0 1 5.3-1.5 4.8 4.8 0 0 1 3.2 4.6h-9.7a4.8 4.8 0 0 1 1.2-3.1zM220.9 308.9a2.9 2.9 0 0 1 2.9-2.9 2.9 2.9 0 0 1 2.9 2.9M69.6 328.8l9.7 9.8"/>
<path d="M79.3 328.8v9.8h-9.7v-9.8h9.7l-9.7 9.8M134.3 328.8l9.7 9.8M144 328.8v9.8h-9.7v-9.8h9.7l-9.7 9.8M165.8 328.2a4.8 4.8 0 0 1 4.8 4.9 4.8 4.8 0 0 1-4.8 4.8zM165.8 330.2a2.9 2.9 0 0 1 2.9 2.9 2.9 2.9 0 0 1-2.9 2.9M166.5 332.9a5.6 5.6 0 0 1 1.1 5.1l-.8 3.6M169.1 339.9v-1.9l-1.8 2.8M204.4 335.1l9.7 9.7M209.3 340l-1.3 1.1a13.3 13.3 0 0 1-7.8 4.5l-2.2-.2-2.2-.8a19.7 19.7 0 0 0-6.3-2.8h-.7a5 5 0 0 0-3.6 1.7l-3.3 3.5a6.8 6.8 0 0 1-9.1 1.7l-1.5-.6-4.5-2.7M214.1 335.1v9.7h-9.7v-9.7h9.7l-9.7 9.7M69.6 346.8h9.7M69.6 346.8a4.8 4.8 0 0 0 4.9 4.9 4.8 4.8 0 0 0 4.8-4.9"/>
<path d="M71.6 346.8a2.9 2.9 0 0 0 2.9 2.9 2.9 2.9 0 0 0 2.9-2.9M169.1 343.7v-1.9l-1.8 2.8M67.2 361.5h14.4v1.9h-14.4zM67.6 361.9h13.7v1.1h-13.7zM158.2 370.3a34.2 34.2 0 0 0 13.6 3.9l2.4-.1 4.6-.8a29.8 29.8 0 0 1 16.5-.8 70.9 70.9 0 0 0 20.4 2.7 69.9 69.9 0 0 0 20.4-4.3l2.8-.8a16.1 16.1 0 0 1 9.4-.6 5.8 5.8 0 0 1 3.5 4.8 17.1 17.1 0 0 1-.9 9.9l-.7 2.3a14.5 14.5 0 0 0 0 11.3 35.9 35.9 0 0 1 2.3 14.1 9.7 9.7 0 0 1-2.5 7.1 8.8 8.8 0 0 1-6.2 1.5l-2.7-.1M159.1 370.8l2.8 1.5-1.8 .1M76.7 392.1v-1.9l-1.8 2.8M67 405.6h14.8v3.1h-14.8zM67 407.7h14.8M233.8 419.6h14.4v1.9h-14.4zM234.2 419.9h13.6v1.2h-13.6z"/>
<circle cx="164" cy="191.3" r=".95"/>
<circle cx="166.1" cy="217.9" r=".57"/>
<circle cx="167.5" cy="217.9" r="2.9"/>
<circle cx="168.8" cy="217.9" r=".57"/>
<circle cx="159.9" cy="226.5" r=".57"/>
<circle cx="161.2" cy="226.5" r="2.9"/>
<circle cx="162.6" cy="226.5" r=".57"/>
<circle cx="203.3" cy="226.5" r=".57"/>
<circle cx="204.7" cy="226.5" r="2.9"/>
<circle cx="206" cy="226.5" r=".57"/>
<circle cx="153.7" cy="269.6" r=".95"/>
<circle cx="158.4" cy="269.6" r=".95"/>
<circle cx="180.8" cy="305.9" r=".57"/>
<circle cx="182.1" cy="305.9" r="2.9"/>
<circle cx="183.5" cy="305.9" r=".57"/>
<circle cx="166.8" cy="341.6" r=".95"/>
<circle cx="166.8" cy="345.3" r=".95"/>
<circle cx="246.3" cy="344.7" r=".57"/>
<circle cx="247.7" cy="344.7" r="2.9"/>
<circle cx="249" cy="344.7" r=".57"/>
<circle cx="73.1" cy="377.4" r=".57"/>
<circle cx="74.5" cy="377.4" r="2.9"/>
<circle cx="75.8" cy="377.4" r=".57"/>
<circle cx="158.2" cy="370.3" r=".95"/>
<circle cx="74.5" cy="393.8" r=".95"/>
</g>
<!-- layer: 0 -->
<path d="M5.6 10.8h408.4v572.3h-408.4zM225 533.1v50h189v-50h-216v50" fill="none" stroke="#000" stroke-width=".27"/>
<!-- layer: Ligne Cartouche -->
<path d="M294 538.2h101M294 533.1v50M384 533.1v50M384 548.2h30M384 553.2h11M225 563.2h189M225 568.2h159" fill="none" stroke="#a3a3a3" stroke-width=".27"/>
<text font-size="8.4" fill="#00f" x="399.2" y="543.7">A2</text>
<g font-size="8.1" fill="#b80000">
<text x="154" y="73.3">B</text>
<text x="169.6" y="73.3">B'</text>
<text x="251.6" y="73.2">A</text>
<text x="316.5" y="138">1</text>
<text x="316.2" y="224.7">2</text>
<text x="316.2" y="312.8">3</text>
<text x="316.2" y="370.5">4</text>
<text x="316.2" y="425.2">5</text>
<text x="154" y="482.6">B</text>
<text x="168.5" y="482.6">B''</text>
<text x="251.6" y="482.7">A</text>
</g>
<text font-size="7" fill="#00f" x="385.5" y="575.3">EDL_008</text>
<g font-size="6.4">
<text x="76.2" y="106.8" transform="rotate(-22 76.2 106.8)">N</text>
<text x="97.6" y="117.3" transform="rotate(-22 97.6 117.3)">E</text>
<text x="68.1" y="129.2" transform="rotate(-22 68.1 129.2)">O</text>
<text x="89.6" y="138.2" transform="rotate(-21 89.6 138.2)">S</text>
</g>
<text font-size="5.6" fill="#00f" x="299.7" y="580.6">PLAN ELECTRICITE NIVEAU R+1</text>
<text font-size="5.4" fill="#f0f" x="169.3" y="50.5">PLAN ELECTRICITE R+1 | EDL</text>
<g font-size="4.2" fill="#00f">
<text x="323.1" y="560.8">SITE ANTSIRABE I</text>
<text x="234.9" y="574">AVANT-PROJET DETAILLEE</text>
<text x="324.4" y="573">ETAT DES LIEUX</text>
</g>
<g font-size="4.1" fill="#f0f">
<text x="192" y="163.2">SALLE DE REUNION</text>
<text x="201.3" y="167.3">19,76 m²</text>
<text x="176.3" y="258.1">SALLE DE COMMUNICATION</text>
<text x="195" y="262.8">21,60 m²</text>
<text x="72.6" y="317">LEGENDES</text>
<text x="169.1" y="326.3">SALLE SECRETAIRE PARTICULIERE AU MAIRE</text>
<text x="198.9" y="330.4">12,76 m²</text>
</g>
<g font-size="4.1" fill="#a8a8a8">
<text x="133.4" y="257.9" transform="rotate(-90 133.4 257.9)">Dégagement</text>
<text x="130.5" y="344" transform="rotate(-90 130.5 344)">Dégagement</text>
</g>
<g font-size="3.5" fill="#f0f">
<text x="87.3" y="335.2">Plafonnier</text>
<text x="87.5" y="349.7">Applique</text>
<text x="87.2" y="363.3">Réglette</text>
<text x="87.3" y="378.3">Prise 2P+T</text>
<text x="87.3" y="393.8">Interrupteur SA</text>
<text x="86.8" y="405.9">Coffret/Tableau</text>
<text x="91.8" y="410.3">électrique</text>
</g>
<g font-size="3.5" fill="#00f">
<text x="304.1" y="549.4">TRAVAUX DE REHABILITATION /AMENAGEMENT</text>
<text x="296.1" y="553.1">DE BATIMENTS DES DISPOSITIFS DISTRICTS ET DE L'AMGVM</text>
<text x="384.9" y="557.1">28 Mars</text>
<text x="384.9" y="561.3">2025_V.00</text>
</g>
<g font-size="3.1" fill="#00f">
<text x="294.9" y="536.5">Maitre d'ouvrage / Projet</text>
<text x="384.7" y="536.7">Format</text>
<text x="296.3" y="543">PROGRAMME DES NATIONS UNIS POUR LE DEVELOPPEMENT</text>
<text x="384.7" y="541.8">Ech :</text>
<text x="384.6" y="546.7">1/50</text>
<text x="384.7" y="551.8">Date :</text>
<text x="243.9" y="566.8">Observation</text>
<text x="294.7" y="566.5">Désignation</text>
</g>
<g font-size="2.7" fill="#b80000">
<text x="157.5" y="97.5">30</text>
<text x="204.9" y="97.2">477,5</text>
<text x="303.6" y="182.3" transform="rotate(-90 303.6 182.3)">444,5</text>
<text x="303.8" y="268.5" transform="rotate(-90 303.8 268.5)">453</text>
<text x="303.8" y="341.4" transform="rotate(-90 303.8 341.4)">297</text>
<text x="303.8" y="397.7" transform="rotate(-90 303.8 397.7)">282</text>
<text x="158.7" y="453.8">43</text>
<text x="206.2" y="453.6">464,5</text>
</g>
<text font-size="2.5" fill="#00f" x="226.3" y="577.8">Aucune dimention ne doit être mesurées sur les plans</text>
<text font-size="2.5" x="226.6" y="581.4">Toutes les dimensions doivent être vérifiées sur place</text>
<g font-size="2.2" fill="#f0f">
<text x="163.4" y="210.3">MEB1 : 92,5/218</text>
<text x="157.8" y="289.1">MEB 2 : 93/218</text>
<text x="166.1" y="362.9">MEB 3 : 83/218</text>
<text x="203" y="409">Vers le bas</text>
</g>
</svg>
